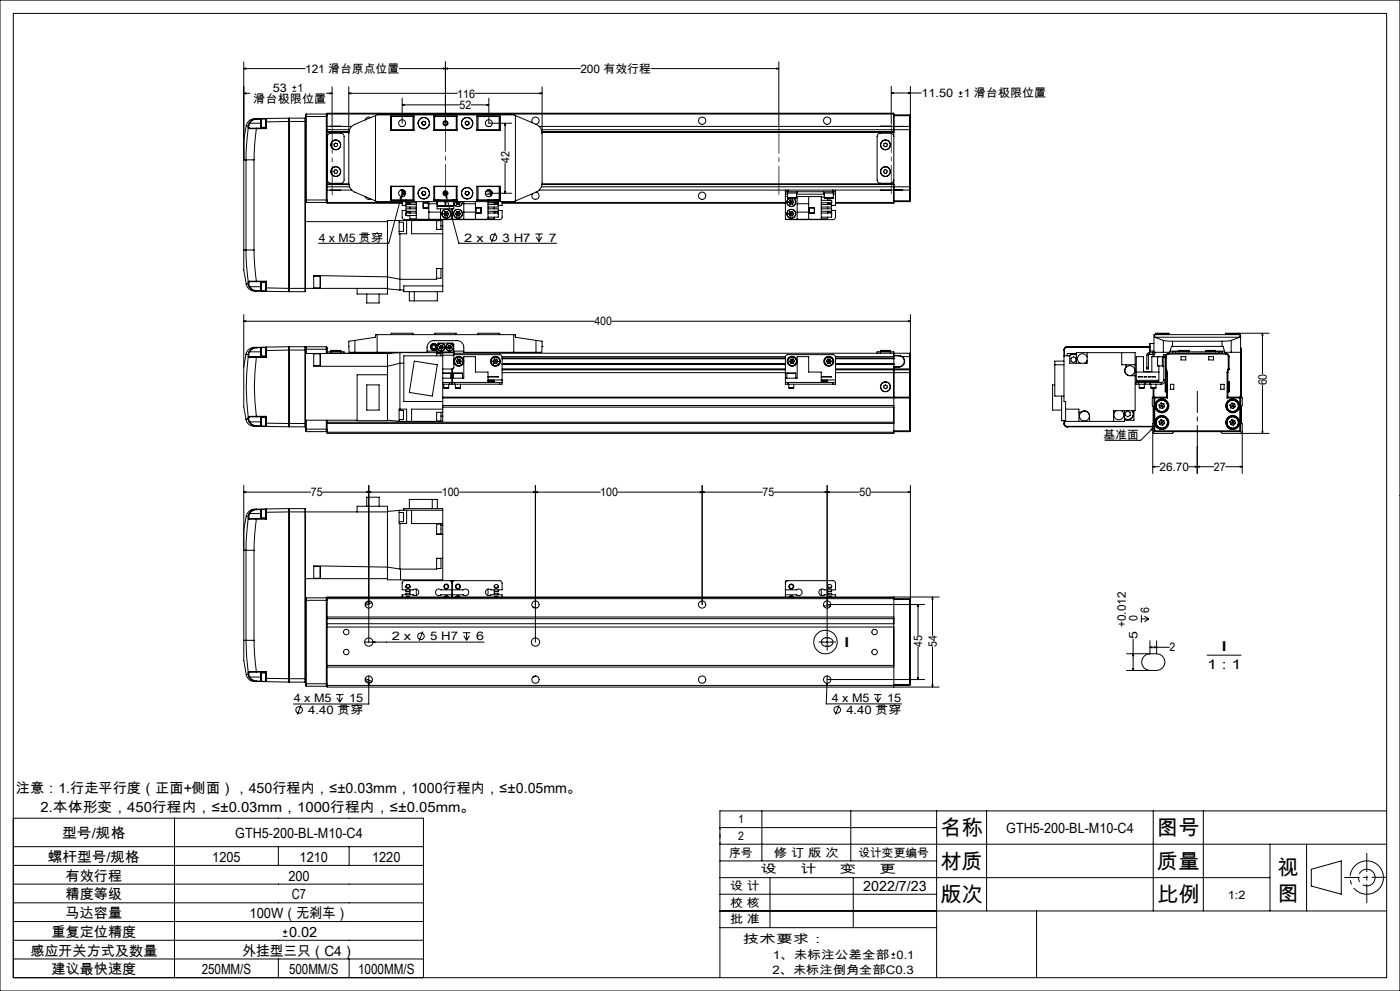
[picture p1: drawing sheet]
<svg xmlns="http://www.w3.org/2000/svg" width="420mm" height="297mm" viewBox="0 0 420 297" stroke-linecap="round" stroke-linejoin="round" font-family="sans-serif">
<g fill="none" stroke="#000" stroke-width=".3">
<path d="M0 0h420v297h-420zM4 4h412v289h-412zM73.1 18.6v56.3M133.6 18.6v18.3M233.6 18.6v18.8M73.1 20.6l.6-.2v.3zM73.1 28l.6-.2v.3zM73.1 20.6h18.4M73.1 28h1.9M73.9 37.7l-.8 4.2v6h.7M73.9 37.7l.6 .1M74.5 38.3l-.7 9.6"/>
<path d="M74.5 38.3l.3 .3M74.5 37.8v.5M74.6 38.2l-.1 .1M74.6 38.2l.3 .2M74.6 37.7v.5M74.6 37.7l-.1 .1M74.8 38.6h2.1M74.8 36.9l-.3 .9M74.8 36.9h.1M74.9 38.4h2M74.9 38.4l-.1 .2M74.9 36.9l-.3 .8"/>
<path d="M74.9 36.9h3.3M76.9 35.6a2.69 2.69 0 0 0-3 2.1M76.9 38.6l-.7 9.3M76.9 38.4v.2M76.9 35.6l-1.3 .3-.8 1M76.9 35.6v.1M76.9 35.7l-1.5 .6-.5 .6M76.9 38.6h3M76.9 38.4h2.8M76.9 35.7h1.3M78.4 35.7v2.5M78.4 35.7h1.3"/>
<path d="M78.4 38.2h1.3M79.7 35.7v.8M79.7 36.5h.2M79.7 38.4l.2 .2M79.7 36.5v1.9M79.9 35.5v1M79.9 35.5l6.7-.1v1M79.9 35.5l-.2 .2M79.9 36.5v2.1M79.9 35.5l-3 .1M86.6 36.4v50M86.6 36.4l-6.7 .1"/>
<path d="M86.6 36.4h5.1M86.8 35.4v52M86.8 35.4h4.7M86.8 35.4l-.2 .2M87.7 27.3h1.2M87.7 26.2h1.2M88.3 25.6v1.2M91.5 35.4v52M91.5 35.4l.2 .2M91.7 34.9v1.5M91.7 36.4v50.9l-.2 .1M91.7 34.9h6.4"/>
<path d="M91.9 34.2v26.5M91.9 34.2l-.2 .2v.5M91.9 34.2h6M97.9 34.2v26.5M97.9 34.2l.2 .2M97.9 28h1.7M98.1 34.2v-.3h170v.3M98.1 34.4v.5M98.1 34.2v.2M98.1 34.9v25M98.1 37.9h7.4M98.1 39.6h6.6"/>
<path d="M98.1 39.7h6.6M98.1 34.2h170M98.1 38.9h6.7M98.1 39.5h6.6M99 27.8l.6 .2-.6 .1zM99.1 37.9h3M99.6 26v11.4M104.6 28l.6-.2v.3zM104.6 26v28.8a3 3 0 0 0 1.9 2.8l6.1 2.6M104.6 28h32.6M111.2 35.2a1.1 1.1 0 0 0-1.6 .7M112.6 34.6l-6.7 2.9a2.94 2.94 0 0 0-1.3 2.5"/>
<path d="M112.6 34.6v25.6M112.6 34.6l.5-.2h41l.5 .2M117.2 37.9h.2M117.2 34.8h7v4.2h-7zM117.2 38.9h.2M117.4 38.9h6.8M119.8 20.6h54.3M120.2 37.9h.9M120.6 31.4l.6-.1v.3zM120.6 29.4v7.5M120.6 31.4h17.3M123.9 34.9v4"/>
<path d="M124.2 34.9h-6.8v4.1M126.6 36.9l.2 .5M126.8 37.4h.6M126.9 36.4l-.3 .5M126.9 36.4h.6M127.5 36.4l.2 .5M127.7 36.9l-.3 .5M130.1 34.8h7v4.2h-7zM130.1 34.9h7M130.1 38.9h7M130.4 34.9v4M130.5 34.8l.1 .1"/>
<path d="M133 20.4l.6 .2-.6 .1zM133.6 20.6l.6-.2v.3zM136.9 34.9v4M139.6 36.7l.1 .6M139.7 37.3l.5 .2M140.1 36.3l.5 .2M140.1 36.3l-.5 .4M140.6 36.5l.1 .6M140.7 37.1l-.5 .4M141.4 31.4h5.2M142.5 28h20.1M143.1 34.9h6.8v4.1"/>
<path d="M143.1 34.8h7v4.2h-7zM143.1 38.9h6.8M143.4 34.9v4M146 31.3l.6 .1-.6 .2zM146.2 37.9h.9M146.6 29.4v7.5h6.9M149.8 34.9v4M149.9 37.9h.2M149.9 38.9h.2M151.5 36.9l.2 .6h-.3zM151.5 36.9v8.4M154.6 34.6v25.6"/>
<path d="M154.6 34.6l6.2 2.6M159.7 36.8a1.09 1.09 0 0 1 .5-1.6 1.09 1.09 0 0 1 1.5 .6 1.09 1.09 0 0 1-.9 1.4M160.8 37.2a2.94 2.94 0 0 1 1.8 2.8M161.7 37.9h107.9M162 27.8l.6 .2-.6 .1zM162.4 38.9h110.5M162.6 39.6h105.5M162.6 39.5h105.5M162.6 26v28.8a3 3 0 0 1-1.8 2.8M162.6 39.7h105.5M195.3 20.6h38.3M233 20.4l.6 .2-.6 .1z"/>
<path d="M264.1 37.9h3M267.4 27.9l.6-.2v.3zM267.4 27.9h9M267.4 25.9v11.2M268.1 34.2v4.7M268.1 38.9v17.1M268.1 34.4h4.8M268.1 34.7h4.8M269.6 37.9h-1.5v1M269.6 37.9h1.2M269.6 37.9h.1M270.7 37.9h-1.1"/>
<path d="M270.7 37.9h2.2M272.5 27.7l.6 .2-.6 .1zM272.9 37.9v1M272.9 37.9l.2 .2M272.9 38.9h.2M272.9 34.4v.3M272.9 34.4l.2 .2-.2 .1M272.9 34.7v3.2M272.9 38.9v17.1M273.1 38.1v.8M273.1 25.9v12.2M273.1 38.9v17.1"/>
<path d="M287.6 29h1.1M287.6 27.9h1.1M288.2 27.3v1.1M73.8 47.9h2.4M73.8 47.9v27M76.2 47.9v27M91.7 59.9h6.4M98.1 59.9v.5M98.1 55.2h6.6M98.1 57h7.4M98.1 56h6.7M98.1 55.3h6.6"/>
<path d="M98.5 40.2l.5-.3h3.2a.96 .96 0 0 1 1 1v13a.96 .96 0 0 1-1 1h-3a.96 .96 0 0 1-1-1v-13.2zM99.1 57h3M100.2 43.2l.5-.3 .5 .2 .1 .5-.5 .4-.5-.2zM100.5 50.9l.6 .1 .2 .5-.3 .5-.6-.1-.2-.5zM109.6 58.9a1.1 1.1 0 0 0 1.6 .7M117.2 57h.2M117.2 55.8h7v4.2h-7zM117.2 56h.2M117.4 55.8v4.1h6.8M117.4 55.9h6.8M120.2 57h.4M120.4 58.9v.6h-.3z"/>
<path d="M120.4 58.9l-3.8 14h-21M120.6 57.5h.8M120.6 57h.5M120.6 57.5v.7M120.6 57v.5M120.6 58.2v.8M120.6 59.9v.1M120.6 58.2h.7M120.9 56.9l-.5 2M121.1 57.5v.4h.6M121.3 57.9v.8M121.4 57.5h.2"/>
<path d="M121.4 57.2v.3M121.8 59.9v.1M123.9 55.9v4M126.6 58l.3 .4M126.8 57.4l-.2 .6M126.9 58.4h.6M127.4 57.4l.3 .5M127.4 57.4h-.6M127.7 57.9l-.2 .5M130.1 55.8h7v4.2h-7zM130.1 59.9h7M130.1 55.9h7"/>
<path d="M130.4 55.9v4M130.6 59.9l-.1 .1M131.1 59.9v.1M131.6 59.9v.1M133.1 57.9h1M133.4 57.5h.4M133.5 57.2l.3 1.4M133.8 58.6l.3 .6-.3 .1zM133.8 58.6l3.9 14.3h29.3M135.6 59.9v.1M136.1 59.9h.1M136.3 59.9l-.1 .1"/>
<path d="M136.9 55.9v4M139.6 58.1l.4 .4M139.7 57.5l-.1 .6M140.3 57.4l.4 .4M140.3 57.4l-.6 .1M140.5 58.3l-.5 .2M140.7 57.8l-.2 .5M143.1 55.8h7v4.2h-7zM143.1 55.9h6.8M143.4 55.9v4M145.6 58.2h1.7M145.7 57.5h1.9"/>
<path d="M146.2 57h.9M146.3 58.9h.1M146.4 59.9v.1M146.6 57.9h6.9M147.1 57.5v.4h.6M147.3 57.9v.8M148.3 59.9v.1M149.8 55.9v4M149.9 57.9h.2M149.9 59.4h.1M149.9 57.5h.2M149.9 57h.2"/>
<path d="M149.9 59.3h.1M149.9 55.8v4.1h-6.8M149.9 56h.2M150 59.3l-.1 .1M150 57.9v1.4M150 58.2h.1M151.4 57.3h.3l-.2 .6zM151.5 48.8v9.1M160.8 57.6l-6.2 2.6M160.8 57.6a1.1 1.1 0 0 1 .9 1.4 1.1 1.1 0 0 1-1.5 .7 1.1 1.1 0 0 1-.5-1.6M161.7 57h74M162.4 56h110.5"/>
<path d="M162.6 55.2h105.5M162.6 55.3h105.5M235.6 57.5h.8M235.6 57.5v.7M235.6 58.2v7.5h10.8v-6.8h-7.4M235.6 57v.5M235.6 58.9h.7M235.6 58.2h.7M235.7 57h.7M236.1 57.5v.4h3v-.4M236.3 59.3h2.7M236.3 57.9v1.4"/>
<path d="M236.4 57v.5M236.4 57h13.5M236.4 57.5h13.5M236.8 59.4a1.35 1.35 0 0 0-.4 2 1.35 1.35 0 0 0 2 0 1.35 1.35 0 0 0-.4-2M236.9 59.4a1.3 1.3 0 0 0-.6 2 1.3 1.3 0 0 0 2.1 0 1.3 1.3 0 0 0-.5-2M237 59.9l-.4 .7M237 59.9l.8 1.3M237.8 59.9h-.8M237.8 59.9l.3 .7M237.8 59.9l-.8 1.3M239 57.9v1.4M239 58.2h8.3"/>
<path d="M239.1 58.9v6.8M242.6 58.9v6.8M246.4 59.1h.9M247.1 57.5v.4h3v-.4M247.3 59.3v.1M247.3 59.3h2.7M247.3 57.9v1.4M247.3 59.4h.1M248.3 59.4v.6M249.9 57.5h.7M249.9 57h.7M249.9 57v.5"/>
<path d="M250 59.3l-2.7 .1M250 57.9v1.4M250 58.2h.6M250.6 57h19M250.6 57.5v.7M250.6 57v.5M250.6 58.2v3.4h-1.1M264.1 57h3M265.2 43.1l.5-.2 .5 .3-.1 .6-.5 .2-.5-.4zM265.3 51l.5-.1 .4 .4-.2 .6-.5 .1-.4-.5zM268.1 40.9a1.02 1.02 0 0 0-1-1h-3a.96 .96 0 0 0-1 1v13a.96 .96 0 0 0 1 1h3a1.02 1.02 0 0 0 1-1M268.1 56v4.7"/>
<path d="M268.1 56v.9h1.5M269.6 56.9l1.1 .1M269.6 57h1.1M269.6 56.9v.1M270.7 57h2.2M272.9 56h.2M272.9 56v1M272.9 57v3.2M273.1 56v.7M273.1 56.7l-.2 .3M273.1 56.7v3.5M73.1 74.9v6l.8 4.3"/>
<path d="M73.1 74.9h.7M73.8 74.9l.2 4.9 .5 4.8M73.8 74.9h2.4M76.2 74.9l.7 9.4M91.7 66.4h24.5M91.7 60.4l.2 .3M91.9 60.7h6M98.1 60.7v.2h22.5M98.1 60.4v.3M98.1 60.7h22.5M98.1 60.4l-.2 .3M112.6 60.2l.5 .2h41l.5-.2"/>
<path d="M119.7 66.6h1.3v2.8h-1.3M119.7 66.1v4h2.3v-4M120 70.1v16.8M120.6 60.4v1.2h1.2M121.8 63.1h-1.2l.1 2.3 .7 .4 13.9-.1M121.8 60.7h.1M121.8 60.8h3.1M121.8 60.4v.4M121.8 63.8v.8h3.1M121.8 63.8h3.1M121.8 60.8a.61 .61 0 0 0 .6 .4 .61 .61 0 0 0 .6-.4v.5M121.9 60.9h1"/>
<path d="M122.1 64.6h.6M123 63.3v.5a.63 .63 0 0 0-.6-.3 .63 .63 0 0 0-.6 .3M123 64.6v1h1.9M123 62.1v.5M123.5 66.1v4h9.3M124.9 60.4v5.3h21.5v-5.3M124.9 62.6h-3.1v.7h3.1M124.9 61.3h-3.1v.8h3.1M126.9 60.8h1.7v1.6h-1.7zM127 60.8h1.5v1.5h-1.5zM128.7 61.1h2.4M128.7 60.4v5.3"/>
<path d="M128.7 63.6h3.5M131 66.1h1.3v2.7M131 66.1v2.7h1.8M131.1 60.4v.3M131.1 61.8v.8h5v-.8M131.1 60.7v1.1M131.1 61.8h5M131.1 60.7h.1M131.2 61.6l2.3 .1M131.2 61.6h2.3M131.2 60.4v1.2M132.2 62.6v3.1"/>
<path d="M132.3 67.7h.5M132.8 67.7v1.1M132.8 67.7v-1.6h-16.6v22h-9.1v-1.7M132.8 68.8v18.6h-11.7v-1.7h11.7M133.1 64.1l.4 .6M133.1 64.1h1.5M133.5 61.7h.1M133.5 60.4v1.2M133.5 63.4h.8M133.5 63.4l-.4 .7M133.5 64.7h.8M133.5 63.4l.4 .7"/>
<path d="M133.5 60.7h.2M133.7 61.6h2.3M133.7 60.4v1.2M133.9 64.1l-.4 .6M133.9 64.1l.4 .6M134.3 63.4l.3 .7M134.3 63.4l-.4 .7M134.6 64.1l-.3 .6M135.6 62.6v3.1M136 60.4v1.2M136 60.7h.1M136.1 60.4v.3"/>
<path d="M136.1 60.9a1.32 1.32 0 0 0 1.6 1 1.32 1.32 0 0 0 1-1.5 1.34 1.34 0 0 1-1 1.5 1.34 1.34 0 0 1-1.6-.8M136.1 60.7v1.1M136.6 60.6l.4 .6M136.6 60.6h1.5M136.6 64.1h1.5M136.6 64.1l.4 .6M136.7 60.4l-.1 .2M136.9 60h.2M137 61.2h.8M137 63.4h.8M137 64.7h.8M137 63.4l-.4 .7"/>
<path d="M137 63.4l.4 .7M137.3 60.4l.1 .2M137.4 60.6l-.4 .6M137.4 60.6l.4 .6M137.4 64.1l-.4 .6M137.4 64.1l.4 .6M137.5 60.4l-.1 .2M137.8 63.4l.3 .7M137.8 63.4l-.4 .7M138 60.4l.1 .2M138.1 60.6l-.3 .6M138.1 64.1l-.3 .6"/>
<path d="M139.1 60.4v5.3M139.1 61.1h3.5M139.1 63.6h3.5M142.6 60.4v5.3M142.7 62.3h1.6v1.6h-1.6zM144.3 62.3h-1.5v1.5h1.5M146.4 61.3h3.1v.8h-3.1M146.4 62.6h3.1v.7h-3.1M146.4 60.8h3.1M146.4 63.8h3.1M148.3 63.3v.5a.63 .63 0 0 1 .6-.3 .63 .63 0 0 1 .6 .3M148.3 62.1v.5"/>
<path d="M148.3 65.1v.5h-1.9M148.4 60.9h1M148.6 60h.6M148.6 69.8l-1.1 2.8M149.5 60h.1M149.5 60.8a.61 .61 0 0 1-.6 .4 .61 .61 0 0 1-.6-.4v.5M149.5 63.9v.3M149.5 63.1h1.1v2.1l-.2 .4-.5 .2-13.9-.1M149.5 63.8v1.3h-3.1M149.5 60.7h.1M149.5 60.4v.3zM150.6 60.4v1.2h-1.1"/>
<path d="M150.6 60.9h85M150.6 60.7h85M160.6 70.1h2.2M160.9 71l.8 1.4M161.7 70.1v2.3M162.6 71l-.9 1.4M236.6 60.6h1.5M236.6 60.6l.4 .6M236.6 64.1l.4 .6M237 63.4l-.4 .7M237 63.4l.8 1.3M237.7 63.4h-.7"/>
<path d="M237.7 63.4l.4 .6M237.7 63.4l-.7 1.3M237.8 61.2h-.8M237.8 64.7h-.8M238.1 60.6l-.3 .6M238.1 64l-.3 .7M238.1 64l-1.5 .1M239.1 61.1h3.5M239.1 63.6h3.5M242.7 62.3h1.6v1.6h-1.6zM242.8 62.3h1.5v1.5h-1.5M246.4 60h3.1v.8"/>
<path d="M246.4 61.3h3.1v.8h-3.1M246.4 62.6h3.1v.7h-3.1M246.4 60.8h3.1M246.4 63.8h3.1M248.3 63.3v.5a.66 .66 0 0 1 .6-.3 .66 .66 0 0 1 .6 .3M248.3 62.1v.5M248.3 65.1v.5h-1.9M248.4 60.9h1M248.6 60h.6M249.5 60.8a.64 .64 0 0 1-.6 .4 .64 .64 0 0 1-.6-.4v.5M249.5 60.4v.3M249.5 63.9v.3"/>
<path d="M249.5 63.1h1.1v2.3l-.7 .4-13.9-.1M249.5 63.8v1.3h-3.1M249.5 60.7h.1M250.6 60.7h17.5M268.1 60.7v.2h-17.5M268.1 60.4h4.8M268.1 60.2h4.8M272.9 60.2h.2M272.9 60.2v.2M273.1 60.2l-.2 .2M73.1 96.3l.6-.2v.3zM73.1 94.3v15.6"/>
<path d="M73.1 96.3h105.2M73.9 85.2a2.63 2.63 0 0 0 3 2M74.5 84.6l.1 .1M74.5 84.6v.5M74.5 85.1h.1M74.5 85.1l.3 .9M74.5 85.1l-.6 .1M74.6 84.7v.4M74.6 85.1l.3 .8M74.8 84.3h2.1M74.8 84.3l-.3 .3M74.8 84.3l.1 .1"/>
<path d="M74.8 86a2.63 2.63 0 0 0 2.1 1.2M74.9 84.4h2M74.9 84.4l-.3 .3M74.9 85.9l-.1 .1M74.9 85.9l.5 .7 1.5 .5M74.9 85.9h3.3M76.9 84.3v.1M76.9 87.1v.1M76.9 84.3h3M76.9 84.4h2.8M76.9 87.2l3 .1M76.9 87.1h1.3"/>
<path d="M78.4 84.7v2.5M78.4 84.7h1.3M78.4 87.2h1.3M79.7 86.3h.2M79.7 86.3v.9M79.7 87.2l.2 .1M79.7 87.2h.1M79.7 84.4v1.9M79.9 86.3v1M79.9 84.3l-.2 .1M79.9 84.3v2M79.9 86.3l6.7 .1"/>
<path d="M86.6 86.4v1l-6.7-.1M86.6 86.4h29.6M86.6 87.3l.2 .1M86.8 87.4h4.7M94.1 86.3h1.9M94.1 82.8h1.9M96 82.8v3.5M110 88.1v2.7h3.7v-2.7M116.2 86.6l3.8 .3M120 86.9h1.1M122.8 87.4v2.8h8.4v-2.8M124.3 87.4v2.8"/>
<path d="M132.3 80.5v2.9h-1.3M132.8 80.5h-1.8v3.2h-11l-3.8-.7-22.1-.4v3.8M183.6 96.3h89.5M272.5 96.1l.6 .2-.6 .1zM273.1 94.3v16.3M371.7 99.9v.4M378.7 99.9l.2 .6h-.3zM378.7 99.9v12.1M380.8 99.9h-13.1v.4M73.1 109.9v12l.7 3.8M73.8 106.2h.1M73.8 106.2l.7 .1"/>
<path d="M73.8 106.2l-.7 3.7M74.5 106.8a69.6 69.6 0 0 0 0 18.3M74.5 106.8l.3 .3M74.5 106.3v.5M74.6 106.2v.5M74.6 106.2l-.1 .1M74.6 106.7l-.1 .1M74.6 106.7l.3 .2M74.8 107.1h2.1M74.8 105.3l-.3 1M74.8 105.3l.1 .1M74.9 106.9h2"/>
<path d="M74.9 106.9l-.1 .2M74.9 105.4l-.3 .8M74.9 105.4h3.3M76.9 104.1h-.3a2.62 2.62 0 0 0-2.8 2.1M76.9 107.1a65.7 65.7 0 0 0 0 17.7M76.9 106.9v.2M76.9 104.1a2.6 2.6 0 0 0-2.1 1.2M76.9 104.1v.1M76.9 104.2l-1.5 .6-.5 .6M76.9 107.1h3M76.9 106.9h2.8M78.2 105.4l.2 1.3"/>
<path d="M78.2 104.2h-1.3M78.4 104.2l-.2 1.2M78.4 104.2v2.5M78.4 104.2h1.3M78.4 106.7h1.3M79.7 106.9l.2 .2M79.7 105.1h.2M79.7 104.2v.9M79.7 105.1v1.8M79.7 104.2h.1M79.9 104v1.1M79.9 104l6.7-.1v1"/>
<path d="M79.9 104l-.2 .2M79.9 105.1v2M79.9 104l-3 .1M86.6 104.9l-6.7 .2M86.6 104.9v22M86.6 104.9h5.1M86.8 103.9v24M86.8 103.9h4.7M86.8 103.9l-.2 .2M91.5 103.9v24M91.5 103.9l.2 1M91.7 104.9v22"/>
<path d="M91.7 104.7h6.4M91.9 103.9v2M91.9 103.9h6M91.9 103.9l-.2 .3M94.1 109.5h1.9M94.1 106h1.9M94.1 105.9v3.9h22.1l3.8-.9h1.1M96 106v3.5M97.9 103.9v2M97.9 103.9l.2 .3v.5M98.1 104.7v1.2M99.2 105.3l.1 .1"/>
<path d="M99.2 105.1h3M99.2 105.4h-1v.5M99.2 105.3h3M99.2 105.1v.2M99.2 105.4v.5M99.2 105.4h3M102.2 105.3v.1M102.2 105.4h1v.5M102.2 105.1v.2M102.2 105.4v.5M106.5 105.6h21.6a3.2 3.2 0 0 1 .6-2.9l.7-.5 .7-.1h7a1.99 1.99 0 0 1 2 2v1.5h21.7M106.5 102l-1.9 .3 .1 3.3h1.8"/>
<path d="M106.5 102l6.1-.9v-.8h42v.8l6.2 .9M106.5 102v3.6M110 115.4h3.7v7.5h-3.7zM113.1 100.3v5.3M117 105.9h-25.3M117.4 100.3v-.4h6.5v.4M117.4 105.6v.3M120 105.7l-3.8 .2v20.2h-9.1v-13.8h9.1M120 105.7h12.8v17.9M120 105.7v16.9M124.3 108.2l6.9 1.1-1.5 9.4-6.9-1.1zM128.1 105.2h3"/>
<path d="M130.4 100.3v-.4h6.5v.4M131 106h1.3v.6M131 105.7v.9M131.1 105.5v.2M131.1 105.5v-2.2l.5-.5 4.3 .1 .2 .3v2.3M131.1 105.5h5M131.8 103.9l.1 .6M131.8 103.9l.6 .2M131.9 104.5l.6 .1M132.3 103.5l-.5 .4M132.3 103.5l.5 .2M132.3 103.5l.2 1.1"/>
<path d="M132.4 104.1l.5 .2M132.4 104.1l-.5 .4M132.8 111.8l2.4 .1zM132.8 106.6h-11.7v13.7h11.7M132.8 119h140.1M132.8 105.7h3.3M132.8 110.6h2.8M132.8 103.7l.1 .6M132.8 103.7l-.4 .4M132.8 113.3h6.3v-6.4h3.5v4.6h3.8v3.1M132.8 114.6h2.1M132.8 115.1h2.1"/>
<path d="M132.8 119.3h140.1M132.8 106.5h3.3M132.9 104.3l-.4 .3M133.1 116.2h1.5M133.1 115.1v1.1M134.3 104.3l.5 .3M134.4 103.7l-.1 .6M134.4 103.7l.5 .4M134.6 115.1v1.1M134.9 114.6h1.5M134.9 115.1h.7M134.9 104.1l.4 .4"/>
<path d="M134.9 104.1l-.6 .2M134.9 114.6v.5M135 103.5l.4 .4M135 103.5l-.6 .2M135 103.5l-.2 1.1M135.2 111.9v1.4M135.3 104.5l-.5 .1M135.4 103.9l-.1 .6M135.4 103.9l-.5 .2M135.6 115.1h.8M135.6 110.6v4.5M136 111.9h2.7"/>
<path d="M136 111.9v1.4M136.1 105.7v.8M136.1 106.5v3.7l-.5 .4M136.1 105.5v.2M136.1 106.3l14.2 .1 .3 .5v7M136.1 105.9h136.8M136.1 105.2h3M136.4 114.6h13.5M136.4 115.1h13.5M136.4 114.6v.5M136.6 116.2h1.5M136.6 115.1v1.1"/>
<path d="M136.9 108.2l.3 .7M136.9 108.2l.8 .1M137.2 108.9l.8 .1M137.3 107.6l.7 .1M137.3 107.6l-.4 .6M137.3 107.6l.4 .7M137.7 108.3l-.5 .6M137.7 108.3l.3 .7M137.7 108.3h.7M138 107.7l.4 .6M138 107.7l-.3 .6M138.1 115.1v1.1"/>
<path d="M138.4 108.3l-.4 .7M138.7 111.9v1.4M143.4 100.3v-.4h6.4l.1 .4M146.4 114h1.9v.3h-1.9M146.4 112.9h3.1l-3.1 .1M146.4 113.9h4.2M147.9 108.2l.3 .7M147.9 108.2l.7 .1M148.2 108.9l.8 .1M148.3 107.6l.7 .1M148.3 107.6l-.4 .6M148.3 107.6l.3 .7"/>
<path d="M148.6 108.3l-.4 .6M148.6 108.3l.4 .7M148.6 108.3h.8M149 107.7l.4 .6M149 107.7l-.4 .6M149.4 108.3l-.4 .7M149.9 114.6h.7M149.9 105.6v.3M149.9 114.6v.5M150.6 114.6v.5h-.7M150.6 113.9v.7M150.6 107.4h85"/>
<path d="M150.6 109.1h85M150.6 107.5h85M150.6 109h85M150.6 106.9h85.1M150.6 110.6h85M150.6 110.8h85M150.6 111.7h85M150.6 107.3h85M150.6 109.3h85M154.1 100.3v5.3M160.8 102l1.8 .3v1.5M160.8 102v3.6"/>
<path d="M162.6 103.8l-.1 1.8h-1.7M162.6 103.8h.1M235.6 114.6h.8M235.6 113.3h3.5v-6.4h3.5v4.6h3.8v3.1M236 111.9h.1M236 111.9h2.7M236 111.9v1.4M236.4 114.6h13.5M236.4 115.1h13.5M236.4 114.6v.5M236.6 116.2h1.5M236.6 115.1v1.1"/>
<path d="M236.9 108.3l.4 .6M237.2 107.7l-.3 .6M237.2 107.7l.4 .6M237.6 108.3h-.7M237.6 108.3l-.3 .6M237.6 108.3l.5 .6M238 107.6l-.8 .1M238 107.6l.4 .6M238 107.6l-.4 .7M238.1 108.9h-.8M238.1 115.1v1.1M238.4 108.2l-.3 .7"/>
<path d="M238.4 108.2l-.8 .1M238.7 111.8l-2.7 .1M238.7 111.9h.1M238.7 111.9v1.4M246.4 114h1.9v.3h-1.9M246.4 112.9h3.1l-3.1 .1M246.4 113.9h4.2M247.9 108.3l.3 .6M247.9 108.3h.7M248.2 108.9h.8M248.3 107.6h.7M248.3 107.6l-.4 .7"/>
<path d="M248.3 107.6l.3 .7M248.6 108.3l-.4 .6M248.6 108.3l.4 .6M248.6 108.3h.8M249 107.6l.4 .7M249 107.6l-.4 .7M249.4 108.3l-.4 .6M249.9 114.6h.7M249.9 114.6v.5M250.6 106.9h17.5M250.6 113.9v-6.9l-.4-.7h-13.9l-.5 .3-.2 .4v8.1h.8M250.6 114.6v.5h-.7"/>
<path d="M250.6 113.9v.7M250.6 107.4h17.5M250.6 109.1h17.5M250.6 107.5h17.5M250.6 109h17.5M250.6 110.6h22.3M250.6 110.8h22.3M250.6 111.7h22.3M250.6 107.3h17.5M250.6 109.3h17.5M264.1 105.3l.1 .1M264.1 105.1h3"/>
<path d="M264.1 105.4h-1v.5M264.1 105.3h3M264.1 105.1v.2M264.1 105.4v.5M264.1 105.4h3M265.1 115.6l.5-.2 .5 .2v.6l-.5 .3-.5-.3zM267.1 105.3v.1M267.1 105.4h1v.5M267.1 105.1v.2M267.1 105.4v.5M268.1 111.7v18.2h-170v-4M268.1 105.9v1"/>
<path d="M268.1 107.3v.1M268.1 109.1v.2M268.1 109.3v1.5M268.1 110.8v.9M268.1 107.4h.1M268.1 109.1h.1M268.1 105.9v.7h1.5M268.1 106.6h1.5M268.1 106.9v.4M268.1 107.4v1.7M268.1 110.1h1.5M268.1 109.9h1.5"/>
<path d="M269.6 106.6l1.1 .3M269.6 106.6a1.62 1.62 0 0 1 1.7 1.7 1.62 1.62 0 0 1-1.7 1.6M269.6 106.6h.1M269.6 109.9v.2M270.7 106.9a1.77 1.77 0 0 1 .6 2 1.77 1.77 0 0 1-1.7 1.2M270.7 106.9h2.2M272.9 119l.2 .2-.2 .1M272.9 119v.3M272.9 105.9v1M272.9 105.9l.2 .1v.9h-.2M272.9 110.6v.2M272.9 110.6h.2"/>
<path d="M272.9 110.8v.9M272.9 111.7h.2M272.9 106.9v3.7M272.9 111.7v7.3M272.9 119.3v9.8M273.1 110.7l-.2 .1M273.1 110.6v.1M273.1 110.7v1M273.1 111.7v17.4M316.4 115.4h-.6v7.5h2.7M316.4 109.3h2.8M318.5 118.7v7.4h1.2"/>
<path d="M319.2 104.9h.1M319.2 104.9v15.4h.5v6h17.6v-3.2M319.2 108.2h-2.8v10.5h2.8M319.3 104.9v1.7M320.2 103.9a.96 .96 0 0 0-1 1M320.2 104.1a.84 .84 0 0 0-.9 .8M320.2 103.9h24.7M320.2 103.9v.2M320.2 104.1h24.7M321.3 107.3l.8-.4 .7 .4v.9l-.7 .5-.8-.5zM322.9 106.3a1.75 1.75 0 0 0-2.2 .3M322.9 106.4h-.1a1.63 1.63 0 0 0-1.9 .2"/>
<path d="M322.9 105.9h-2.7v.7M322.9 108.9v-3.2h17.6v17.4h-6.4v3.2M326.1 108l-.7 .9M326.1 107a1.5 1.5 0 0 0-2.4-.6 1.5 1.5 0 0 0 .4 2.5M326.1 105.7v3.2h-5.2v-2.3h-1.7M336.5 105.7v3.6h4M337.8 109.3v.7a1.53 1.53 0 0 0-.3 1.7 1.53 1.53 0 0 0 1.4 .9M338.9 112.6h1.6M340.9 111.5h6.8M341 114h6.5v.3h-6.5zM341.5 112.9l1.3 .1zM341.5 114.6h-.7v.5h.7"/>
<path d="M341.5 114.6h6.9M341.5 115.1h2M341.5 114.6v.5M341.8 116.2h1.5M341.8 115.1v1.1M343.3 112.9l.7 .1zM343.3 115.1v1.1M343.5 115.1h1.5M343.5 114.6v.5M344 110.1v.5h.5v-.5M344 110.1h.5M344 106.5h.5"/>
<path d="M344 106.5v3.6M344.5 112.9l.8 .1zM344.5 106.5v3.6M344.8 105.7l-.6 .2-.2 .6M344.8 106.2l-.3 .3M344.8 105.7v.5M344.9 103l.1 2.2M344.9 103h.1M345 102.9l-.1 .1M345 102.9v2.3M345 105.2h1.2M345 102.9h1.2"/>
<path d="M345 114.6v.5M345 115.1h3.4M345.3 116.2h1.5M345.3 115.1v1.1M345.8 112.9l.8 .1zM345.9 119l-.2 .2v2.3l.5 .5M345.9 119h4.1M345.9 105.2v1.7M345.9 116.3v2.7M346.2 105.5l-.2 .2h-1.2M346.2 119.3h.2M346.2 119.3l.2-.3v.3"/>
<path d="M346.2 106.2v.7M346.2 116.3v2.7M346.2 119.3v9.8M346.4 101.1h25.6M346.4 101.1l2.6 .9M346.4 100.3v.8M346.4 119.3h3.8M346.4 119.3v9.8M346.7 105.6l-.5 .6h-1.4M346.7 100.3v-.4h4v.4M346.7 100h4M346.8 115.1v1.1"/>
<path d="M347.3 106.9v2.7M347.3 106.9h1.4M347.3 109.6h1.4M347.7 106.9h-2.2v4.5h-2.5v-4.5h-2.1v7.7M347.7 109.6v5M348.4 114.6v.5M349 102l2.8 .3M349 105.6h-2.8v-5.3h26v18.7M349 102v3.6M349.1 106.8h-.4v3h.4M349.1 113.9l-.3 .6-.4 .1M349.1 113.9h.5"/>
<path d="M349.1 107h.5M349.1 107v6.9M349.6 114.4v3M349.6 106.9v-.6h-.5v.7M349.6 113.9a1.33 1.33 0 0 1-1.2 1.2M349.6 106.9h.3M349.6 117.4h.3M349.6 114.4h.3M349.6 106.9v7M349.7 110.8l.3 .9M349.9 110.6v.1M349.9 110.6h-.3l.1 .2"/>
<path d="M349.9 106.9v3.7M349.9 114.4l.1 .1M349.9 110.7l.3 1M349.9 110.7l-.2 .1M349.9 114.4v3M350 117.4h-.1M350 119l.2 .3M350 111.7h.2M350 111.7v7.3M350.2 111.7v7.6M350.6 106.1l-.6 .4-.1 .4M350.6 105.9v.2"/>
<path d="M350.6 105.9a1.02 1.02 0 0 0-1 1M350.6 105.9h17.1M350.6 106.1h17.1M351 105.2h2.7M351.1 115.2h1v1.5h-1zM351.8 103.8h-.4l-.5 1.8h-1.9M351.8 103.8h14.8M351.8 102.3h14.8M351.8 102.3v1.5M352.7 105.4h-1v.5M352.7 105.4h13M352.7 105.4v.5"/>
<path d="M353.7 105.3l.1 .1M353.7 105.1h3M353.7 105.3h3M353.7 105.1v.2M354.3 106.9h1.4v1h-1.4zM356.7 105.3l-.1 .1M356.7 105.1v.2M361.7 105.3v.1M361.7 105.1h3M361.7 105.3h3M361.7 105.1v.2M362.6 106.9h1.5v1h-1.5z"/>
<path d="M364.7 105.3l-.1 .1M364.7 105.2h2.6M364.7 105.1v.2M365.7 105.4h1v.5M365.7 105.4v.5M366.2 115.2h1v1.5h-1zM366.6 103.8h.3l.5 1.8h2M366.6 102.3v1.5M367.7 100h4M367.7 106.1l.6 .3 .2 .5M367.7 105.9v.2M367.7 105.9a1.02 1.02 0 0 1 1 1"/>
<path d="M368.1 111.7h.3M368.1 119.3h3.8M368.1 111.7v7.6M368.4 117.4h.1M368.4 119l-.3 .3M368.4 119h4M368.4 111.7v7.3M368.4 114.4v.1M368.4 110.7l-.3 1M368.4 110.7l.3 .1M368.4 114.4v3M368.4 117.4h.3"/>
<path d="M368.4 114.4h.3M368.5 110.6h.2M368.5 106.9h.2M368.5 110.6l-.1 .1M368.5 106.9v3.7M368.7 110.8l-.3 .9M368.7 114.4v3M368.7 110.6v.2M368.7 106.9v3.7M369.4 102l-2.8 .3M369.4 105.6h2.8M369.4 102v3.6"/>
<path d="M371.9 119.3h.3M371.9 119.3v-.3l.3 .3M371.9 119.3v9.8M372 101.1l-2.6 .9M372 100.3v.8M372.2 104.1l.2 .6M372.2 104.7h.2M372.2 119.3v9.8M372.4 119l.3 .2v2.3l-.5 .5M372.4 104.7v14.3M378.7 115.5v14.4M73.8 125.7a2.71 2.71 0 0 0 3.1 2.1"/>
<path d="M73.8 125.7h.1M74.5 125.1l.1 .1M74.5 125.1v.5M74.5 125.6h.1M74.5 125.6l.3 .9M74.5 125.6l-.7 .1M74.6 125.6l.3 .8M74.6 125.2v.4M74.8 124.8l-.3 .3M74.8 124.8l.1 .1M74.8 126.5a2.56 2.56 0 0 0 2.1 1.3M74.9 124.9h2"/>
<path d="M74.9 124.9l-.3 .3M74.9 126.4l-.1 .1M74.9 126.4l.5 .7 1.5 .5M74.9 126.4h3.3M76.9 124.8h-2.1M76.9 124.8v.1M76.9 127.6v.2M76.9 124.8h3M76.9 124.9h2.8M76.9 127.8h3M76.9 127.6h1.3M78.2 126.4l.2 1.3"/>
<path d="M78.4 125.2l-.2 1.2M78.4 125.2v2.5M78.4 125.2h1.3M78.4 127.7h1.3M79.7 127.7l.2 .1M79.7 126.8v.9M79.7 126.8h.2M79.7 127.7h.1M79.7 124.9v1.9M79.9 126.8v1M79.9 124.8l-.2 .1M79.9 124.8v2"/>
<path d="M79.9 126.8l6.7 .1M86.6 126.9v1l-6.7-.1M86.6 126.9h5.1M86.6 127.8l.2 .1M86.8 127.9h4.7M91.7 126.9v.9M91.7 128.6v.5l.2 .3M91.7 127.8l-.2 .1M91.7 127.8v.8M91.7 125.9h15.4M91.7 128.6h6.4M91.9 125.9v3.5"/>
<path d="M91.9 129.4h6M97.9 125.9v3.5M98.1 126.9h170M98.1 129.5h170M98.1 126.5h170M98.1 129.1l-.2 .3M116.2 125.9l3.5 .4M119.7 123h1.3v2.8h-1.3M119.7 126.3v-3.7h2.3v3.7M132.3 123.6v2.6h-1.3M132.3 124.7h.5M132.8 123.6v1.1"/>
<path d="M132.8 121.5h135.3M132.8 122h135.3M132.8 124.7v1.6h-13.1M132.8 122.6h-9.3v3.7M132.8 123.6h-1.8v2.7M268.1 129.1h4.8M268.1 129.4h4.8M272.9 129.1h.2M272.9 129.1v.3M273.1 129.1l-.2 .3M319.2 126.9a.96 .96 0 0 0 1 1M319.2 126.9h.1"/>
<path d="M319.2 126.1v.8M319.3 126.9a.84 .84 0 0 0 .9 .9M319.3 126.1v.8M319.7 122.6h4v3.7M320.2 127.9h.1M320.2 127.9h25.6M320.2 127.8v.1M320.2 127.8h25.6M323.7 123.6h.5a1.56 1.56 0 0 1 1.7-.3 1.56 1.56 0 0 1 1 1.4v1.6M334.8 123.1a1.49 1.49 0 0 0-.3 2.2 1.49 1.49 0 0 0 2.3 0 1.49 1.49 0 0 0-.4-2.2M337.6 123.6l.7-.4 .8 .4v.9l-.8 .4-.7-.4zM339.6 123.1a1.64 1.64 0 0 1-.1 2.1 1.64 1.64 0 0 1-2.2 .2"/>
<path d="M339.8 123.1a1.74 1.74 0 0 1-.3 2.2 1.74 1.74 0 0 1-2.2 .2M340.2 123.1v2.8h-2.9M345.3 128.7l.5-.3-.3 .5zM345.8 139.9l.6-.2v.3zM345.8 139.9h2M345.8 128.4l-3.6 3.6h-10.7M345.9 121.8v5M346.2 129.1l.2 .3M346.2 129.1h.2M346.2 126.5l-.4 .4v15M346.4 129.1v.3M346.4 129.1h25.5"/>
<path d="M346.4 129.4h25.5M347.7 126.4l.2 .8M347.7 126.4l.8 .2M347.7 121.4l.2 .8M347.7 121.4l1.7 .4M347.9 127.2l.9 .3M347.9 122.2l.9 .2M348.3 125.8l.8 .2M348.3 125.8l-.6 .6M348.3 125.8l.2 .8M348.3 120.8l.8 .2M348.3 120.8l-.6 .6"/>
<path d="M348.3 120.8l.2 .8M348.5 126.6l.9 .3M348.5 126.6l-.6 .6M348.5 126.6l.3 .9M348.5 121.6l-.6 .6M348.5 121.6l.3 .8M349.1 126l.3 .9M349.1 126l-.6 .6M349.1 121l.3 .8M349.1 121l-.6 .6M349.4 126.9l-.6 .6M349.4 121.8l-.6 .6"/>
<path d="M352.2 129.4l-.5 .5h-5.5l-.4-.4M356.7 139.9h7.5M358.6 139.7l.6 .2-.6 .1zM359.2 139.9l.6-.2v.3zM359.2 133.9v8M366.2 129.4l.5 .5h14.1M367.7 139.9h5M369 121.4l.2 .8M369 121.4l.8 .2M369 126.4l.2 .8M369 126.4l.8 .2M369.2 122.2l.8 .2"/>
<path d="M369.2 127.2l.8 .3M369.6 120.8l.8 .2M369.6 120.8l-.6 .6M369.6 120.8l.2 .8M369.6 125.8l.8 .2M369.6 125.8l-.6 .6M369.6 125.8l.2 .8M369.8 121.6l-.6 .6M369.8 121.6l.2 .8M369.8 121.6l.8 .2M369.8 126.6l-.6 .6M369.8 126.6l.2 .9"/>
<path d="M369.8 126.6l.8 .3M370.4 121l.2 .8M370.4 121l-.6 .6M370.4 126l.2 .9M370.4 126l-.6 .6M370.6 121.8l-.6 .6M370.6 126.9l-.6 .6M371.9 129.1v.3M371.9 129.1h.3M372.1 139.7l.6 .2-.6 .1zM372.2 129.1l-.3 .3M372.2 126.5l.5 .5v14.9"/>
<path d="M372.4 121.8v5M372.7 129.4l-.5 .5M378.6 129.3h.3l-.2 .6zM73.1 147.5l.6-.2v.3zM73.1 145.5v46.4M73.1 147.5h20.1M73.9 154.7l-.8 4.2v6h.7M73.9 154.7l.6 .1M74.5 155.3l-.7 9.6M74.5 155.3l.3 .3M74.5 154.8v.5M74.6 155.2l.3 .2"/>
<path d="M74.6 155.2l-.1 .1M74.6 154.7v.5M74.6 154.7l-.1 .1M74.8 155.6h2.1M74.8 153.8l-.3 1M74.8 153.8l.1 .1M74.9 155.4h2M74.9 155.4l-.1 .2M74.9 153.9l-.3 .8M74.9 153.9h3.3M76.9 152.6a2.64 2.64 0 0 0-3 2.1M76.9 155.6l-.7 9.3"/>
<path d="M76.9 155.4v.2M76.9 152.6a2.36 2.36 0 0 0-2.1 1.2M76.9 152.6v.1M76.9 152.7l-.8 .2-1.2 1M76.9 155.6h3M76.9 155.4h2.8M78.2 152.7h-1.3M78.4 152.7v2.5M78.4 152.7h1.3M78.4 155.2h1.3M79.7 153.5h.2M79.7 155.4l.2 .2"/>
<path d="M79.7 152.7v.8M79.7 153.5v1.9M79.7 152.7h.1M79.9 152.5v1M79.9 152.5l6.7-.1v1M79.9 152.5l-.2 .2M79.9 153.5v2.1M79.9 152.5l-3 .1M86.6 153.4v50M86.6 153.4l-6.7 .1M86.6 153.4h29.6M86.8 152.4v52"/>
<path d="M86.8 152.4l-.2 .2M86.8 152.4h4.7M91.5 152.4v52M91.5 152.4l.2 .2v26.8M96.8 147.5h35.7M107.1 153.4v-1.7h9.1v22.1h16.6v-13.7M110 147.3l.6 .2-.6 .1zM110 151.7v-2.7h3.7v2.7M110.6 147.5l.6-.1v.3zM110.6 145.5v46.9M119.7 153.6h1.3v2.7h-1.3M119.7 153l-3.5 .3"/>
<path d="M120 156.9v13.6M121.1 152.9v-.5h11.7v5.1M122 152.9v4h-2.3v-3.9M122.8 152.4v-2.7h8.4v2.7M123.5 152.9v4h9.3M129.7 149.7v2.7M131 157.1h1.3v3h-1.3M131 156.9v3.2h1.8M132.3 157.5h.5M132.8 157.5v2.6M132.8 152.9l-13.1 .1M137.8 147.5h42.3"/>
<path d="M160 147.4l.6 .1-.6 .2zM160.6 147.5l.6-.1v.3zM160.6 145.5v46.9M185.3 147.5h43.5M210 147.4l.6 .1-.6 .2zM210.6 147.5l.6-.2v.3zM210.6 145.5v35.7M247.5 147.3l.6 .2-.6 .1zM248.1 147.5l.6-.2v.3zM248.1 145.5v44.4M257.9 147.5h-25.6M261.4 147.5h11.7"/>
<path d="M272.5 147.3l.6 .2-.6 .1zM273.1 145.5v59.7M73.8 164.9h2.4M73.8 164.9v27M76.2 164.9v27M91.7 179.4v.5M91.7 179.9v25M91.7 173.4h24.5M91.7 179.9h6.4M91.9 179.2v26.5M91.9 179.2h6M91.9 179.2l-.2 .2"/>
<path d="M94.1 173.3h1.9M94.1 169.8h1.9M96 169.8v3.5M97.9 179.2v26.5M97.9 179.2l.2 .2h174.8M98.1 179.1h170M120 170.5l-3.8-.5-22.1-.4v3.8M120 170.5l.2 .1M120.2 170.6v3.2M120.6 178.9v-.6h3.3a1.03 1.03 0 0 0 1.4-.1 1.03 1.03 0 0 0 0-1.4 1.03 1.03 0 0 0-1.4 0h-3.3l.2-2.5 .4-.3h13.8l.4 .2 .2 .6 .1-.5 .5-.3h13.8l.4 .2 .2 .4v2.2h-3.2a1.03 1.03 0 0 0-1.5 0 1.03 1.03 0 0 0 0 1.4 1.03 1.03 0 0 0 1.5 .1h3.2v.6M121.8 175.6v.4M121.8 176.8v.5h1.2"/>
<path d="M121.8 176h1.2M121.9 178.9l.5-.3 .5 .3M122.1 175.3h.6M123 177.8h-1.2v.5M123 175.6v.4M123 176.8v1.5M124.9 176.6v1.9M130.8 176.9a1.03 1.03 0 0 1 1.5-.1h6.6a1.03 1.03 0 0 1 1.4 0 1.03 1.03 0 0 1 0 1.4 1.03 1.03 0 0 1-1.4 .1h-6.6a1.01 1.01 0 0 1-1.3 0 1.01 1.01 0 0 1-.2-1.4zM131 167.4h1.3v3h-1.3M132.8 167.3h-1.8v3.3h-10.8M133.2 178.9l.7-.4 .6 .4M133.4 178.9l.5-.2 .5 .2"/>
<path d="M135.3 174.1h.7M135.6 174.1v4.8M136.7 178.9l.7-.4 .6 .4M136.9 178.9l.5-.2 .5 .2M146.4 176.6v1.9M148.3 175.6v.4M148.3 176.8v1.5M148.3 177.8h1.2v.5M148.3 176h1.2M148.4 178.9l.5-.3 .5 .3M149.5 175.6v.4M149.5 176.8v.5h-1.2"/>
<path d="M235.6 176.8h3.3a1.03 1.03 0 0 1 1.5 0 1.03 1.03 0 0 1 0 1.4 1.03 1.03 0 0 1-1.5 .1h-3.3M235.6 174.8l.2-.5 .5-.3h13.7l.5 .3 .1 2.5h-3.2a1.03 1.03 0 0 0-1.4 0 1.03 1.03 0 0 0 0 1.4 1.03 1.03 0 0 0 1.4 .1h3.2v.6M236 174.1h-.4v4.8M236.7 178.9l.7-.4 .7 .4M236.9 178.9l.5-.2 .5 .2M246.4 176.6v1.9M248.3 175.6v.4M248.3 176.8v1.5M248.3 177.8h1.2v.5M248.3 176h1.2M248.4 178.9l.5-.3 .5 .3M249.5 175.6v.4"/>
<path d="M249.5 176.8v.5h-1.2M268.1 178.9v27M268.1 179.7h4.8M272.9 179.4l.2 .2-.2 .1M272.9 179.4v.3M272.9 179.7v25.5M279.8 178.9l.1 .6h-.3zM279.8 178.9v11.5M281.7 178.9h-183.6v27h183.6M73.1 191.9v6l.8 4.3M73.1 191.9h.7M73.8 191.9l.2 4.8 .5 4.8"/>
<path d="M73.8 191.9h2.4M76.2 191.9l.7 9.4M98.1 187.9h170M98.1 199.9h170M98.1 199.4h170M98.1 184.9h170M98.1 185.4h170M109.4 192.4h35.8M111.2 180.2l-1.6 .7M111.6 180.6l-2 .9M111.9 192.4l.6-.1v.3zM126.9 189.3l-1.2 2.8"/>
<path d="M138.9 189.6h2.2M139.1 190.5l.9 1.4M140 189.6v2.3M140.8 190.5l-.8 1.4M159.7 181.8l1.1 .4M246.8 191.6a1.91 1.91 0 0 1 3.1 .8 1.21 1.21 0 0 1-1.3 1.3 1.75 1.75 0 0 1-2.1-.8l-.1-.5zM246.9 192.4h2.5M247.1 181.6h2M248.1 191.2v2.5M248.1 181.2h29.3M268.1 186.9l-170 .1M275.4 181.2l.2 .6h-.4z"/>
<path d="M275.4 181.2v9.2M275.4 194v9.7M279.8 194v11.9M338 195.9h9M339.9 195.9l.2 .6h-.3zM339.9 191.5v9.4M342.4 184.4v2.2M342.4 185.5h2.3M343.3 184.6l1.4 .9M344.7 185.5l-1.4 .8M345 194l.6-.2v.4zM345 192v3.9a2.5 2.5 0 0 0-2.5 2.5 2.5 2.5 0 0 0 2.5 2.5"/>
<path d="M345 194h5.8M346.4 193.8l.6 .2-.6 .2zM347 195.9a2.5 2.5 0 0 1 2.5 2.5 2.5 2.5 0 0 1-2.5 2.5h-9M347 192v3.9M362.1 196.4h10.2M73.9 202.2a2.63 2.63 0 0 0 3 2.1M74.5 201.5l.1 .1M74.5 201.5v.6M74.5 202.1h.1M74.5 202.1l.3 .9M74.5 202.1l-.6 .1M74.6 201.6v.5"/>
<path d="M74.6 202.1l.3 .8M74.8 201.3l-.3 .2M74.8 201.3l.1 .1M74.8 203a2.75 2.75 0 0 0 2.1 1.3M74.9 201.4h2M74.9 201.4l-.3 .2M74.9 202.9l-.1 .1M74.9 202.9l.5 .6 1.5 .6M74.9 202.9h3.3M76.9 201.3h-2.1M76.9 201.3v.1M76.9 204.1v.2"/>
<path d="M76.9 204.1h1.3M76.9 201.3h3M76.9 201.4h2.8M76.9 204.3h3M78.4 201.7v2.5M78.4 201.7h1.3M78.4 204.2h1.3M79.7 204.1l.2 .2M79.7 203.3v.8M79.7 203.3h.2M79.7 204.1v.1M79.7 201.4v1.9"/>
<path d="M79.9 203.3v1M79.9 201.3l-.2 .1M79.9 201.3v2M79.9 203.3l6.7 .1M86.6 203.4v1l-6.7-.1M86.6 204.3l.2 .1M86.6 203.4h5.1M86.8 204.4h4.7M90.3 211.3l-1.1 2.9M91.7 204.9v.5l.2 .3M91.7 204.3l-.2 .1M91.7 204.9h6.4"/>
<path d="M91.9 205.7h6M100.8 208.2h2.2M101.1 209.1l.8 1.3M101.9 208.2v2.2M102.8 209.1l-.9 1.3M109.6 203.9l1.6 .7M109.6 203.4l2 .8M110.6 204.8l.2 .6h-.3zM110.6 202.6v8.4h-22.6M160.8 202.6l-1.1 .5M248.1 204.8l.1 .6-.3-.1zM248.1 204.8l-.2 6.2h22.6"/>
<path d="M248.1 203.7h29.3M248.2 202.6l-.1 2.2M251.7 211.3l-1.1 2.9M262.2 208.2h2.3M262.5 209.1l.8 1.3M263.3 208.2v2.2M264.2 209.1l-.9 1.3M268.1 205.2h4.8M272.9 205.2h.2M272.9 205.2v.2M272.9 205.4h-174.8l-.2 .3M273.1 205.2l-.2 .2"/>
<path d="M275.2 203.1h.4l-.2 .6zM279.6 205.3h.3l-.1 .6zM339.8 200.3h.3l-.2 .6zM4 245.2h123v47.8M4 253.7h123M4 259.4h123M52.4 245.2v47.8M83.5 253.7v5.7M104.7 253.7v5.7M216 253h200M216 248h65M216 258h65"/>
<path d="M228.6 243v15M255.2 243v15M281 243v50M296 243v30M346 243v30M361 243v30M381 253v20M392 253v20M416 243h-200v50M4 265h123M4 270.6h123M4 276.2h123"/>
<path d="M84.9 279.3h1.3M85.5 278.6v1.3M216 278h65M216 273h200M216 263h165M216 268h65M231 263v15M256 263v15M311 273v20M393.4 260.5l9-2.5v10l-9-2.5zM4 281.8h123M4 287.4h123"/>
<path d="M83.5 287.4v5.6M84.9 280.6h1.3M104.7 287.4v5.6M267.4 287.2h1.2M267.4 286h1.2M268 285.5v1.1"/>
<circle cx="120.6" cy="36.9" r="1.05"/>
<circle cx="127.1" cy="36.9" r="1.68"/>
<circle cx="127.1" cy="36.9" r="1.72"/>
<circle cx="133.6" cy="36.9" r=".75"/>
<circle cx="133.6" cy="36.9" r=".5"/>
<circle cx="140.1" cy="36.9" r="1.72"/>
<circle cx="140.2" cy="36.9" r="1.68"/>
<circle cx="146.6" cy="36.9" r="1.05"/>
<circle cx="210.6" cy="36.2" r="1.11"/>
<circle cx="248.1" cy="36.2" r="1.11"/>
<circle cx="100.7" cy="51.4" r="1.44"/>
<circle cx="100.7" cy="43.4" r="1.5"/>
<circle cx="100.7" cy="51.4" r="1.5"/>
<circle cx="100.7" cy="43.4" r="1.43"/>
<circle cx="120.6" cy="57.9" r="1.05"/>
<circle cx="127.1" cy="57.9" r="1.73"/>
<circle cx="127.1" cy="57.9" r="1.69"/>
<circle cx="133.6" cy="57.9" r=".75"/>
<circle cx="133.6" cy="57.9" r=".5"/>
<circle cx="140.1" cy="57.9" r="1.72"/>
<circle cx="140.1" cy="57.9" r="1.69"/>
<circle cx="146.6" cy="57.9" r="1.05"/>
<circle cx="210.6" cy="58.7" r="1.1"/>
<circle cx="265.6" cy="51.4" r="1.42"/>
<circle cx="265.6" cy="51.4" r="1.5"/>
<circle cx="265.6" cy="43.4" r="1.5"/>
<circle cx="265.6" cy="43.4" r="1.42"/>
<circle cx="133.9" cy="64.1" r="1.3"/>
<circle cx="133.9" cy="64.1" r="1.36"/>
<circle cx="137.4" cy="64.1" r="1.36"/>
<circle cx="137.4" cy="64.1" r="1.3"/>
<circle cx="148" cy="71.2" r=".98"/>
<circle cx="237.4" cy="64.1" r="1.3"/>
<circle cx="237.4" cy="64.1" r="1.35"/>
<circle cx="130.1" cy="104" r=".51"/>
<circle cx="130.1" cy="104" r=".84"/>
<circle cx="130.1" cy="104" r=".98"/>
<circle cx="132.4" cy="104.1" r="1.1"/>
<circle cx="132.4" cy="104.1" r="1.14"/>
<circle cx="134.9" cy="104.1" r="1.09"/>
<circle cx="134.9" cy="104.1" r="1.15"/>
<circle cx="137.6" cy="108.3" r="1.29"/>
<circle cx="137.6" cy="108.3" r="1.36"/>
<circle cx="137.6" cy="108.3" r="1.5"/>
<circle cx="148.6" cy="108.3" r="1.36"/>
<circle cx="148.6" cy="108.3" r="1.29"/>
<circle cx="148.6" cy="108.3" r="1.5"/>
<circle cx="237.6" cy="108.3" r="1.3"/>
<circle cx="237.6" cy="108.3" r="1.35"/>
<circle cx="237.7" cy="108.3" r="1.5"/>
<circle cx="248.6" cy="108.3" r="1.3"/>
<circle cx="248.6" cy="108.3" r="1.48"/>
<circle cx="248.6" cy="108.3" r="1.35"/>
<circle cx="265.6" cy="115.9" r="1.5"/>
<circle cx="265.6" cy="115.9" r="1.42"/>
<circle cx="338.9" cy="111.1" r="1.51"/>
<circle cx="325.3" cy="124.7" r="1.5"/>
<circle cx="348.5" cy="126.6" r="2.01"/>
<circle cx="348.5" cy="126.6" r="1.76"/>
<circle cx="348.6" cy="126.6" r="2.11"/>
<circle cx="348.6" cy="121.6" r="1.75"/>
<circle cx="348.6" cy="121.6" r="2"/>
<circle cx="348.6" cy="121.6" r="2.1"/>
<circle cx="348.6" cy="126.6" r="1.7"/>
<circle cx="348.6" cy="121.6" r="1.7"/>
<circle cx="369.8" cy="126.6" r="2.01"/>
<circle cx="369.8" cy="121.6" r="2"/>
<circle cx="369.8" cy="126.6" r="2.1"/>
<circle cx="369.8" cy="121.6" r="2.09"/>
<circle cx="369.8" cy="126.6" r="1.7"/>
<circle cx="369.8" cy="121.6" r="1.7"/>
<circle cx="369.8" cy="126.6" r="1.75"/>
<circle cx="369.8" cy="121.6" r="1.74"/>
<circle cx="122.4" cy="175.8" r=".62"/>
<circle cx="133.9" cy="175.8" r=".74"/>
<circle cx="133.9" cy="175.8" r=".59"/>
<circle cx="137.4" cy="175.8" r=".59"/>
<circle cx="137.4" cy="175.8" r=".75"/>
<circle cx="148.9" cy="175.8" r=".62"/>
<circle cx="237.4" cy="175.8" r=".74"/>
<circle cx="237.4" cy="175.8" r=".6"/>
<circle cx="248.9" cy="175.8" r=".63"/>
<circle cx="103.9" cy="195.4" r=".83"/>
<circle cx="103.9" cy="189.4" r=".83"/>
<circle cx="110.6" cy="181.2" r="1.1"/>
<circle cx="110.6" cy="192.4" r="1.26"/>
<circle cx="126.3" cy="190.7" r=".99"/>
<circle cx="160.6" cy="192.4" r="1.26"/>
<circle cx="160.6" cy="181.2" r="1.11"/>
<circle cx="210.6" cy="181.2" r="1.1"/>
<circle cx="247.6" cy="192.4" r="3.5"/>
<circle cx="248.1" cy="181.2" r="1.1"/>
<circle cx="262.4" cy="195.4" r=".83"/>
<circle cx="262.4" cy="189.4" r=".83"/>
<circle cx="89.7" cy="212.8" r=".99"/>
<circle cx="110.6" cy="203.7" r="1.1"/>
<circle cx="160.6" cy="203.7" r="1.11"/>
<circle cx="210.6" cy="203.7" r="1.1"/>
<circle cx="248.1" cy="203.7" r="1.1"/>
<circle cx="251.2" cy="212.7" r=".99"/>
</g>
<path d="M412.4 262.3a2.5 2.5 0 0 0-4.1-1.1 2.5 2.5 0 0 0 1 4.2 2.5 2.5 0 0 0 3.2-2.9l-.1-.2" fill="none" stroke="#000" stroke-width=".3" stroke-dasharray="30.5 1.3 1.3 1.3" stroke-dashoffset="24.5" stroke-linecap="butt"/>
<path d="M414.8 261.5a5 5 0 0 0-8.3-2 5 5 0 0 0 2.2 8.3 5 5 0 0 0 6.2-6l-.1-.3" fill="none" stroke="#000" stroke-width=".3" stroke-dasharray="30.5 1.3 1.3 1.3" stroke-dashoffset="16.7" stroke-linecap="butt"/>
<path d="M359.2 117.3v16.6" fill="none" stroke="#000" stroke-width=".3" stroke-dasharray="30.5 1.3 1.3 1.3" stroke-dashoffset="24.1"/>
<path d="M246.9 192.4h-1.2M248.2 191.2v-1.3M248.2 193.7v1.2M249.4 192.4h1.3" fill="none" stroke="#000" stroke-width=".3" stroke-dasharray="30.5 1.3 1.3 1.3"/>
<path d="M410 255.7v14.9" fill="none" stroke="#000" stroke-width=".3" stroke-dasharray="30.5 1.3 1.3 1.3" stroke-dashoffset="25"/>
<path d="M403.4 263l12.6-.1" fill="none" stroke="#000" stroke-width=".3" stroke-dasharray="30.5 1.3 1.3 1.3" stroke-dashoffset="26.1"/>
<path d="M216 248v5" fill="none" stroke="#000" stroke-width=".3" stroke-dasharray="30.5 1.3 1.3 1.3" stroke-dashoffset="29.9"/>
<path d="M99.7 58.4v-21M133.7 57.9v-21M233.7 58.3v-21M267.4 58.1v-21" fill="none" stroke="#f00" stroke-width=".3" stroke-dasharray="30.5 1.3 1.3 1.3" stroke-dashoffset="21.9"/>
<g fill="#000">
<path d="M345.3 128.7l.5-.3-.3 .5z"/>
<path d="M73.1 20.6l.6-.2v.3zM133 20.4l.6 .2-.6 .1zM73.1 28l.6-.2v.3zM99 27.8l.6 .2-.6 .1z"/>
<path d="M120.6 31.4l.6-.1v.3zM146 31.3l.6 .1-.6 .2zM120.4 58.9l-.3 .6h.3zM133.8 58.6v.7l.3-.1zM73.1 147.5l.6-.2v.3zM110 147.3l.6 .2-.6 .1zM111.9 192.4l.6 .2v-.3zM110.6 204.8l-.1 .6h.3zM248.1 204.8l-.2 .5 .3 .1zM110.6 147.5l.6-.1v.3zM160 147.4l.6 .1-.6 .2z"/>
<path d="M151.5 36.9l.2 .6h-.3zM151.4 57.3h.3l-.2 .6zM378.7 99.9l.2 .6h-.3zM378.6 129.3h.3l-.2 .6zM275.4 181.2l.2 .6h-.4zM275.2 203.1h.4l-.2 .6zM279.8 178.9l.1 .6h-.3zM279.6 205.3h.3l-.1 .6zM339.9 195.9l.2 .6h-.3zM339.8 200.3h.3l-.2 .6z"/>
<path d="M162 27.8l.6 .2-.6 .1zM104.6 28l.6-.2v.3z"/>
<path d="M272.5 27.7l.6 .2-.6 .1zM267.4 27.9l.6-.2v.3zM233 20.4l.6 .2-.6 .1zM133.6 20.6l.6-.2v.3z"/>
<path d="M73.1 96.3l.6-.2v.3zM272.5 96.1l.6 .2-.6 .1z"/>
<path d="M359.2 139.9l.6-.2v.3zM372.1 139.7l.6 .2-.6 .1z"/>
<path d="M358.6 139.7l.6 .2-.6 .1zM345.8 139.9l.6-.2v.3z"/>
<path d="M160.6 147.5l.6-.1v.3zM210 147.4l.6 .1-.6 .2z"/>
<path d="M210.6 147.5l.6-.2v.3zM247.5 147.3l.6 .2-.6 .1z"/>
<path d="M272.5 147.3l.6 .2-.6 .1zM248.1 147.5l.6-.2v.3zM346.4 193.8l.6 .2-.6 .2zM345 194l.6-.2v.4z"/>
</g>
<g font-size="6.3">
<text x="282.1" y="250.3">名称</text>
<text x="347.1" y="250.3">图号</text>
<text x="282.1" y="260.3">材质</text>
<text x="347.1" y="260.3">质量</text>
<text x="383.3" y="262.1">视</text>
<text x="383.3" y="269.9">图</text>
<text x="282.1" y="270.3">版次</text>
<text x="347.1" y="270.3">比例</text>
</g>
<g font-size="4.2">
<text x="4.8" y="237.6">注意：1.行走平行度（正面+侧面），450行程内，≤±0.03mm，1000行程内，≤±0.05mm。</text>
<text x="12.2" y="243.3">2.本体形变，450行程内，≤±0.03mm，1000行程内，≤±0.05mm。</text>
<text x="18.6" y="251.3">型号/规格</text>
<text x="70.6" y="251.3">GTH5-200-BL-M10-C4</text>
<text x="301.9" y="249.5">GTH5-200-BL-M10-C4</text>
<text x="14.4" y="258.3">螺杆型号/规格</text>
<text x="19.7" y="263.9">有效行程</text>
<text x="63.7" y="258.3">1205</text>
<text x="86.5" y="263.9">200</text>
<text x="89.9" y="258.3">1210</text>
<text x="111.7" y="258.3">1220</text>
<text x="19.7" y="269.5">精度等级</text>
<text x="87.6" y="269.5">C7</text>
<text x="259" y="267">2022/7/23</text>
<text x="19.7" y="275.2">马达容量</text>
<text x="74.9" y="275.2">100W（无刹车）</text>
<text x="15.5" y="280.8">重复定位精度</text>
<text x="86.7" y="280.8">0.02</text>
<text x="9.1" y="286.4">感应开关方式及数量</text>
<text x="72.7" y="286.4">外挂型三只（C4）</text>
<text x="15.5" y="292">建议最快速度</text>
<text x="60.5" y="292">250MM/S</text>
<text x="86.7" y="292">500MM/S</text>
<text x="107.4" y="292">1000MM/S</text>
</g>
<g font-size="4.1">
<text x="253.1" y="194">I</text>
<text x="366.2" y="195.2">I</text>
<text x="362.1" y="200.4">1 : 1</text>
</g>
<g font-size="3.5">
<text x="91.5" y="21.8">121 滑台原点位置</text>
<text x="174.1" y="21.8">200 有效行程</text>
<text x="81.9" y="27.5">53</text>
<text x="89.3" y="27.5">1</text>
<text x="137.2" y="29.2">116</text>
<text x="276.4" y="29.1">11.50</text>
<text x="289.2" y="29.1">1 滑台极限位置</text>
<text x="76" y="31">滑台极限位置</text>
<text x="137.9" y="32.7">52</text>
<text x="152.8" y="48.8" transform="rotate(-90 152.8 48.8)">42</text>
<text x="95.6" y="72.4">4 x M5 贯穿</text>
<text x="139.3" y="72.4">2 x</text>
<text x="150.8" y="72.4">3 H7</text>
<text x="164.7" y="72.4">7</text>
<text x="178.3" y="97.5">400</text>
<text x="380" y="115.5" transform="rotate(-90 380 115.5)">60</text>
<text x="331" y="131.4">基准面</text>
<text x="347.8" y="141.1">26.70</text>
<text x="364.2" y="141.1">27</text>
<text x="93.2" y="148.7">75</text>
<text x="132.5" y="148.8">100</text>
<text x="180.1" y="148.8">100</text>
<text x="228.8" y="148.7">75</text>
<text x="257.9" y="148.7">50</text>
<text x="344.8" y="183.7" transform="rotate(-90 344.8 183.7)">6</text>
<text x="117.5" y="191.9">2 x</text>
<text x="129" y="191.9">5 H7</text>
<text x="142.9" y="191.9">6</text>
<text x="337.7" y="188" transform="rotate(-90 337.7 188)">+0.012</text>
<text x="341.2" y="191.5" transform="rotate(-90 341.2 191.5)">5</text>
<text x="341.2" y="186.2" transform="rotate(-90 341.2 186.2)">0</text>
<text x="276.7" y="193.9" transform="rotate(-90 276.7 193.9)">45</text>
<text x="281" y="193.9" transform="rotate(-90 281 193.9)">54</text>
<text x="350.8" y="195.3">2</text>
<text x="88.1" y="210.5">4 x M5</text>
<text x="92.5" y="214">4.40 贯穿</text>
<text x="104.7" y="210.5">15</text>
<text x="249.5" y="210.5">4 x M5</text>
<text x="253.9" y="214">4.40 贯穿</text>
<text x="266.2" y="210.5">15</text>
<text x="221.4" y="246.8">1</text>
<text x="221.4" y="251.8">2</text>
<text x="218.8" y="256.8">序号</text>
<text x="232.2" y="256.8">修 订 版 次</text>
<text x="257.5" y="256.8">设计变更编号</text>
<text x="228.2" y="261.8">设</text>
<text x="240.1" y="261.8">计</text>
<text x="252" y="261.8">变</text>
<text x="263.9" y="261.8">更</text>
<text x="219.1" y="266.7">设 计</text>
<text x="368.3" y="269.3">1:2</text>
<text x="219.1" y="271.7">校 核</text>
<text x="219.1" y="276.7">批 准</text>
<text x="222.9" y="282.7">技术要求：</text>
<text x="231.8" y="287.3">1、未标注公差全部 0.1</text>
<text x="231.7" y="291.8">2、未标注倒角全部C0.3</text>
</g>
</svg>
